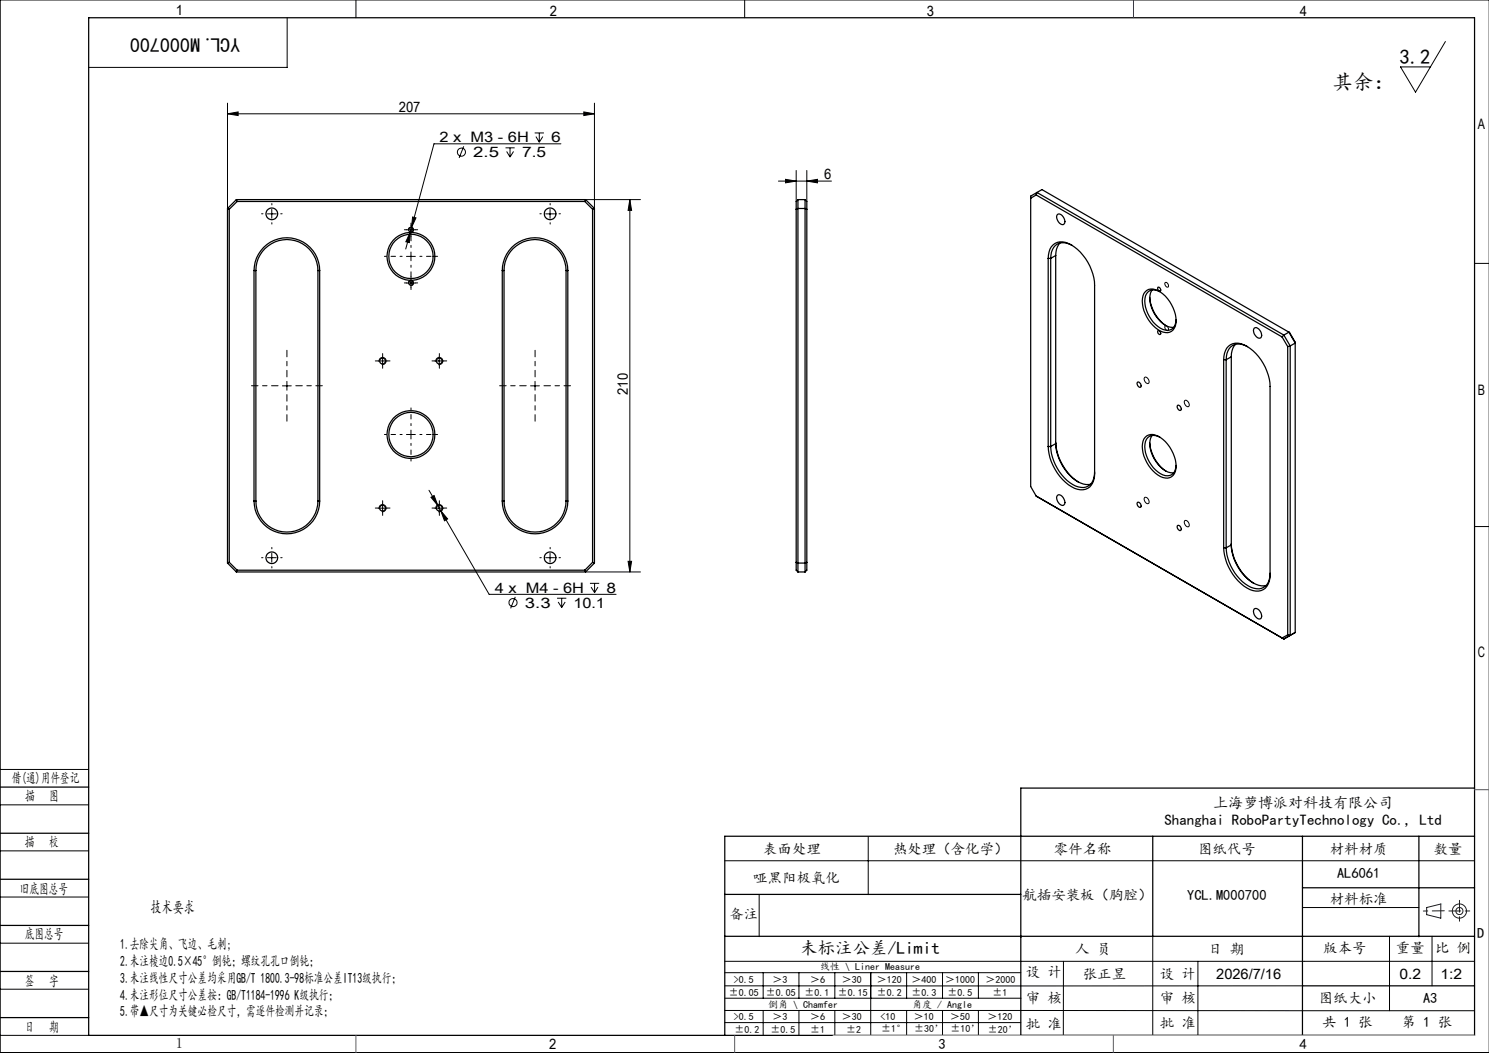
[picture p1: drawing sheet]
<svg xmlns="http://www.w3.org/2000/svg" width="420mm" height="297mm" viewBox="0 0 420 297" stroke-linecap="round" stroke-linejoin="round" font-family="sans-serif">
<g fill="none" stroke="#000" stroke-width=".28">
<path d="M100.4 0v5M210 0v5M420 0h-419.9v297h419.9M81 5v14h-56M407.7 11.7l-8.4 14.3-4.3-7.1h8.5M64.2 32.1l3-.5v1zM64.2 29.1v29.7M64.2 32.1h103.5M150.8 37.5h2.6M151.2 38.5l.9 1.6M152.1 37.5v2.6M153.1 38.5l-1 1.6"/>
<path d="M164.7 31.6l3 .5-3 .5zM167.7 29.1v29.7M76.7 59.1v2.5M130.8 41.3l-1.3 3.3M142.6 41.7h2.6M142.9 42.7l1 1.6M143.9 41.7v2.6M144.9 42.7l-1 1.6M155.2 59.1v2.5M158.2 40.6h-35.8l-6.3 23.6M165.2 56.3h15.5M177.7 56.3l.5 3h-1z"/>
<path d="M177.7 56.3v105M219.6 51.1h14.9M221.6 50.6l3 .5-3 .5zM224.6 48.1v8.7M227.6 51.1l3-.5v1zM227.6 48.1v8.7M75.4 60.3h2.5M114.7 64.8h2.5M114.7 79.8h2.5M114.7 72.3h2.5M115.2 65a.76 .76 0 0 1 .6-.9 .76 .76 0 0 1 .9 .8 .76 .76 0 0 1-1 .6M115.7 65.4l-.2 3-1-.2z"/>
<path d="M115.7 65.4l-1.3 4.8M115.9 63.6v2.5M115.9 71.1v2.5M115.9 78.6v2.5M116.1 64.2l-.4 1.2M116.4 61.2l.9 .3-1.2 2.7zM153.9 60.3h2.5M328.6 79.7a.78 .78 0 0 1 .8 .4 .78 .78 0 0 1 0 .9 .93 .93 0 0 1-.8-1.3zM415.9 74.3h4.1M115.2 80a.75 .75 0 0 1 .6-.9 .75 .75 0 0 1 .9 .8 .75 .75 0 0 1-1 .6M328.6 92a.79 .79 0 0 1 .9 .4 .79 .79 0 0 1-.1 .9 .95 .95 0 0 1-.8-1.3zM79.7 108.8h2.5"/>
<path d="M80.9 107.6v2.5M106.7 101.8h2.4M107 102.1a1 1 0 0 1 .8-1.3 1 1 0 0 1 1.1 1.1 1 1 0 0 1-1.2 .9M107.9 100.6v2.5M122.7 101.8h2.5M122.9 102.1a1.01 1.01 0 0 1 .9-1.3 1.01 1.01 0 0 1 1.1 1.1 1.01 1.01 0 0 1-1.3 .9M123.9 100.6v2.5M149.6 108.8h2.6M150.9 107.6v2.5M322.8 106.5a1.03 1.03 0 0 1 1.1 .5 1.03 1.03 0 0 1-.1 1.2 1.3 1.3 0 0 1-1-1.7zM334.2 113a1.03 1.03 0 0 1 1.1 .5 1.03 1.03 0 0 1-.2 1.2 1.3 1.3 0 0 1-.9-1.7zM114.7 122.6h2.5"/>
<path d="M115.9 121.3v2.5M121 138.3l2.5 4.3M75.4 157.3h2.5M76.7 156.1v2.5M106.7 143.3h2.4M107 143.6a.99 .99 0 0 1 .8-1.3 .99 .99 0 0 1 1.1 1.1 .99 .99 0 0 1-1.2 .9M107.9 142.1v2.5M121.6 140.3l.8-.5 1.1 2.8zM122.7 143.3h2.5M122.9 143.6a1 1 0 0 1 .9-1.3 1 1 0 0 1 1.1 1.1 1 1 0 0 1-1.3 .9M123.5 142.6l.8 1.4M123.9 142.1v2.5"/>
<path d="M124.3 144l2 2.4-.9 .5zM124.3 144l13.7 23.6h35.8M153.9 157.3h2.5M155.2 156.1v2.5M177.2 158.3h1l-.5 3zM322.8 140.4a1.03 1.03 0 0 1 1.1 .5 1.03 1.03 0 0 1-.1 1.2 1.3 1.3 0 0 1-1-1.7zM334.2 146.9a1.04 1.04 0 0 1 1 .5 1.04 1.04 0 0 1-.1 1.2 1.3 1.3 0 0 1-.9-1.7zM415.9 148.5h4.1M145.3 168.3l-1.3 3.3M157.1 168.7h2.6M157.4 169.8l1 1.5M158.4 168.7v2.6"/>
<path d="M159.4 169.8l-1 1.5M165.2 161.3h15.5M166.4 164.5h2.6M166.7 165.6l1 1.5M167.7 164.5v2.6M168.7 165.6l-1 1.5M0 217h25M0 227h25M0 240h25M244.9 236v16.3M0 253h25M204.4 242.8h211.5"/>
<path d="M214.1 252.4v11.8M367.4 256h32.8M0 266h25M0 279h25M204.4 271.1h211.5M204.4 278.1h163M204.4 274.4h83.5M215.3 274.4v7.1M225.4 274.4v7.1M235.5 274.4v7.1M245.6 274.4v17.6M255.7 274.4v7.1"/>
<path d="M265.9 274.4v7.1M276 274.4v7.1M300 271.1l-.1 21M325.2 264.1v27.9M337.9 271.1v20.9M391.9 264.1v21M403.9 264.1v14M0 292h25M204.4 285l211.5 .1M204.4 288.4h83.5M204.5 281.5h83.5M215.3 285v7"/>
<path d="M225.4 285v7M235.5 285v7M255.7 285v7M265.9 285v7M276 285v7M287.9 292h128"/>
<circle cx="130.2" cy="42.9" r="1.15"/>
<circle cx="144.7" cy="170" r="1.14"/>
</g>
<g fill="none" stroke="#191924" stroke-width=".28">
<path d="M402.4 256l4-1v4l-4-1z"/>
<circle cx="411.7" cy="257" r="1"/>
<circle cx="411.7" cy="257" r="2"/>
</g>
<g fill="none" stroke="#000" stroke-width=".35">
<path d="M25 5h390.9v287h-390.9zM64.2 58.8l.5 .2M64.2 58.8v100M64.7 59v99.6M66.7 56.3h98.5M66.7 56.3l.2 .5M66.7 56.3l-2.5 2.5M66.9 56.8h98.1M66.9 56.8l-2.2 2.2M165 56.8l2.1 2.2M165.2 56.3l-.2 .5M165.2 56.3l2.5 2.5"/>
<path d="M167.1 59v99.6M167.7 58.8l-.6 .2M167.7 58.8v100M224.6 59l.5-.2h2l.5 .2M225.1 56.3h2M225.1 56.3v105M225.1 56.3l-.5 .5v104l.5 .5M227.1 56.3v105M227.1 56.3l.5 .5v104l-.5 .5M292.3 55l-1.6 .9M292.3 55l69.3 40M292.5 54.3l-1.8 1v81.9l1.6 2.7"/>
<path d="M292.5 54.3l69.6 40.2M292.5 54.3l-.2 .7M292.5 54.3l1.4-.8 69.7 40.2M71.6 76.3a9.3 9.3 0 0 1 9.3-9.2 9.3 9.3 0 0 1 9.3 9.2M71.6 76.3v65M71.6 76.3h.6M72.2 76.3a8.7 8.7 0 0 1 8.7-8.7 8.7 8.7 0 0 1 8.8 8.7M72.2 76.3v65M89.7 76.3h.5M89.7 76.3v65M90.2 76.3v65M141.7 76.3a9.2 9.2 0 0 1 9.2-9.2 9.2 9.2 0 0 1 9.3 9.2"/>
<path d="M141.7 76.3v65M141.7 76.3h.5M142.2 76.3a8.7 8.7 0 0 1 8.7-8.7 8.7 8.7 0 0 1 8.8 8.7M142.2 76.3v65M159.7 76.3h.5M159.7 76.3v65M160.2 76.3v65M295.7 72.9a4 4 0 0 1 3.2-4.7 9 9 0 0 1 7.3 4.8l1.7 3.2a11.2 11.2 0 0 1 .9 4.2v53.1a3.9 3.9 0 0 1-4.1 4.6 10.4 10.4 0 0 1-7.1-5.7l-1.4-3.3-.5-3.2M295.7 72.9v53M295.7 72.9h.7M296.4 72.9v53M297.8 72.1l-1.4 .8"/>
<path d="M297.8 72.1v53M298.3 60.5a1.85 1.85 0 0 1 2 2.4 .98 .98 0 0 1-1 .4 .98 .98 0 0 1-.8-.8l-.2-.4a1.37 1.37 0 0 1 0-1.6zM298.9 68.6a4.9 4.9 0 0 0-1.1 3.5M302.4 69.2a3.6 3.6 0 0 0-3.8-.5 3.6 3.6 0 0 0-2.2 3.3v.9M323 82.3a3.1 3.1 0 0 1 4.3 .1 10 10 0 0 1 4.2 9.5 2.74 2.74 0 0 1-4.2 1.5 9.9 9.9 0 0 1-4.9-10zM324.3 83.9a10.6 10.6 0 0 0 4.6 8M325 81.8a7 7 0 0 0 1.1 7.5 5.7 5.7 0 0 0 5 3M326.6 81a.66 .66 0 0 1 .7 .4 .66 .66 0 0 1-.2 .7l-.5-.4zM326.6 93.3a.63 .63 0 0 1 .7 .3 .63 .63 0 0 1-.2 .8l-.5-.4zM327.1 82.3a2.66 2.66 0 0 0-3-.2 2.66 2.66 0 0 0-1.2 2.8 9.1 9.1 0 0 0 5.8 8.2 2.51 2.51 0 0 0 3-2.9M348.5 97.2a4.5 4.5 0 0 0-1.2 3.4M351.9 97.8a3.6 3.6 0 0 0-3.8-.5 3.6 3.6 0 0 0-2.2 3.2v1"/>
<path d="M353.8 92.6a1.57 1.57 0 0 1 2 1.5 .85 .85 0 0 1-.7 1.3 2.14 2.14 0 0 1-1.3-2.8zM361.6 95l1.6 2.8M362.1 94.5l-.5 .5M362.1 94.5l1.8 3.1M363.2 97.8v81.3M363.6 93.7l1.7 3.1-1.4 .8M363.6 93.7l-1.5 .8M363.6 93.7l1.7 2.8v81.9M363.9 97.6l-.7 .2M363.9 97.6v81.6M320.9 107.8a.97 .97 0 0 1 .8 1.4 .97 .97 0 0 1-.8-1.4zM332.2 114.3a.97 .97 0 0 1 .8 1.4 .97 .97 0 0 1-.8-1.4z"/>
<path d="M345.2 101.5a4 4 0 0 1 3.2-4.7 9 9 0 0 1 7.3 4.7l1.7 3.2a11.2 11.2 0 0 1 .8 4.3v53.1a3.9 3.9 0 0 1-4 4.6 10.4 10.4 0 0 1-7.1-5.7l-1.4-3.3-.5-3.2M345.2 101.5v53M345.2 101.5h.7M345.9 101.5v53M347.3 100.6l-1.4 .9M347.3 100.6v53.1M292.3 139.9l69.8 40.3M292.3 139.9l.2 .1M295.7 125.9h.7M296.4 125.9a12.9 12.9 0 0 0 7.8 11.4 3.4 3.4 0 0 0 4.5-3.3l.1-.9M297.8 125.1a13 13 0 0 0 7.8 11.4l2 .1M297.8 124.7a14.7 14.7 0 0 0 6.4 11.3"/>
<path d="M297.8 125.1l-1.4 .8M298.3 139.7a1.36 1.36 0 0 1 1.8 1.1 .98 .98 0 0 1 .3 1.1 .98 .98 0 0 1-.8 .7 2.14 2.14 0 0 1-1.3-2.9zM323 123.3a3.1 3.1 0 0 1 4.3 .1 10 10 0 0 1 4.2 9.6 2.74 2.74 0 0 1-4.2 1.4 9.9 9.9 0 0 1-4.9-9.9zM324.3 125a10.6 10.6 0 0 0 4.6 7.9M325 122.8a7 7 0 0 0 1.1 7.5 5.7 5.7 0 0 0 5 3M327.1 123.3a2.66 2.66 0 0 0-3-.2 2.66 2.66 0 0 0-1.2 2.8 9.2 9.2 0 0 0 5.8 8.3 2.55 2.55 0 0 0 3-2.9M64.2 158.8l2.5 2.5M64.7 158.6l2.2 2.2M64.7 158.6l-.5 .2M71.6 141.3a9.3 9.3 0 0 0 9.3 9.3 9.3 9.3 0 0 0 9.3-9.3M71.6 141.3h.6M72.2 141.3a8.7 8.7 0 0 0 8.7 8.8 8.7 8.7 0 0 0 8.8-8.8"/>
<path d="M89.7 141.3h.5M141.7 141.3a9.2 9.2 0 0 0 9.2 9.3 9.2 9.2 0 0 0 9.3-9.3M141.7 141.3h.5M142.2 141.3a8.7 8.7 0 0 0 8.7 8.8 8.7 8.7 0 0 0 8.8-8.8M159.7 141.3h.5M167.1 158.6l.6 .2M167.1 158.6l-2.1 2.2M167.7 158.8l-2.5 2.5M224.6 158.6l.5 .2h2l.5-.2M320.9 141.7a.82 .82 0 0 1 .8 .5 .82 .82 0 0 1-.2 .9l-.6-.5-.2-.5zM332.1 148.3a.78 .78 0 0 1 .9 .4 .78 .78 0 0 1-.2 1l-.6-.5zM345.2 154.5h.7"/>
<path d="M345.9 154.5a12.9 12.9 0 0 0 7.8 11.4 3.4 3.4 0 0 0 4.5-3.3v-.9M347.3 153.7a12.9 12.9 0 0 0 7.8 11.4l2 .1M347.3 153.3a14.6 14.6 0 0 0 6.4 11.2M347.3 153.7l-1.4 .8M66.7 161.3h98.5M66.9 160.8h98.1M66.9 160.8l-.2 .5M165 160.8l.2 .5M225.1 161.3h2M353.8 171.8a1.82 1.82 0 0 1 2 2.4 .98 .98 0 0 1-1 .4 .98 .98 0 0 1-.8-.8l-.2-.4a1.56 1.56 0 0 1 0-1.6zM363.2 179.1l-1.6 .8 .5 .3M363.2 179.1l.7 .1"/>
<path d="M363.9 179.2l-1.8 1M365.3 178.4l-1.4 .8M365.3 178.4l-3.2 1.8M0 222h25M0 235h25M325.2 235.9v28.2M367.4 235.9v56.1M400.2 235.9v28.3M415.9 235.9h-211.5v56.1M415.9 222.3h-128v69.7M0 248h25M204.4 252.3h83.5"/>
<path d="M367.4 250.4h48.5M0 261h25M0 274h25M204.4 264.1h211.5M367.4 278.1h48.5M0 287h25"/>
<circle cx="76.7" cy="60.3" r="1.65"/>
<circle cx="115.9" cy="64.8" r=".62"/>
<circle cx="115.9" cy="79.8" r=".62"/>
<circle cx="115.9" cy="72.3" r="6.8"/>
<circle cx="115.9" cy="72.3" r="6.2"/>
<circle cx="155.2" cy="60.3" r="1.65"/>
<circle cx="107.9" cy="101.8" r=".82"/>
<circle cx="123.9" cy="101.8" r=".82"/>
<circle cx="115.9" cy="122.6" r="6.7"/>
<circle cx="115.9" cy="122.6" r="6.2"/>
<circle cx="76.7" cy="157.3" r="1.64"/>
<circle cx="107.9" cy="143.3" r=".82"/>
<circle cx="123.9" cy="143.3" r=".82"/>
<circle cx="155.2" cy="157.3" r="1.64"/>
</g>
<path d="M407.4 256.9l-5.9 .1M408.7 256.9h6M411.7 253.9v6" fill="none" stroke="#191924" stroke-width=".28" stroke-dasharray="6.3 1.3 1.3 1.3" stroke-dashoffset="3"/>
<path d="M235 292h180.9" fill="none" stroke="#c0c0c0" stroke-width=".28"/>
<path d="M319.7 0v5M415.9 222.7h4.1M100.4 292v5M207.2 292v5M314 292v5" fill="none" stroke="#00f" stroke-width=".28"/>
<path d="M406.4 255h.1" fill="none" stroke="#0ff" stroke-width=".28"/>
<path d="M78.4 108.8h-7.5M80.9 106.3v-7.5M80.9 111.3v7.5M83.4 108.8h7.5M148.4 108.8h-7.5M150.9 106.3v-7.5M150.9 111.3v7.5M153.4 108.8h7.5" fill="none" stroke="#000" stroke-width=".28" stroke-dasharray="30.5 1.3 1.3 1.3" stroke-dashoffset="28.6"/>
<g fill="none" stroke="#000" stroke-width=".28" stroke-dasharray="30.5 1.3 1.3 1.3">
<path d="M76.7 57.8v-.4M155.2 57.8v-.4M74.2 60.3h-.4M76.7 62.8v.4M79.2 60.3h.4M114.7 64.8h-.6M114.7 79.8h-.6M115.9 63.5v-.6M115.9 66v.7M115.9 78.5v-.6M117.2 64.8h.6M117.2 79.8h.6"/>
<path d="M152.7 60.3h-.4M155.2 62.8v.4M157.7 60.3h.4M115.9 81v.7M106.7 101.8h-.8M107.9 100.5v-.8M107.9 103v.9M109.2 101.8h.8M122.7 101.8h-.8M123.9 100.5v-.8M123.9 103v.9M125.2 101.8h.8"/>
<path d="M74.2 157.3h-.4M76.7 154.8v-.4M76.7 159.8v.4M79.2 157.3h.4M106.7 143.3h-.8M107.9 142v-.8M107.9 144.5v.9M109.2 143.3h.8M122.7 143.3h-.8M123.9 142v-.8M123.9 144.5v.9M125.2 143.3h.8"/>
<path d="M152.7 157.3h-.4M155.2 154.8v-.4M155.2 159.8v.4M157.7 157.3h.4"/>
</g>
<path d="M113.4 72.3h-5M115.9 69.8v-5M115.9 74.8v5M118.4 72.3h5M113.4 122.5h-5M115.9 120v-5M115.9 125v5M118.4 122.5h5" fill="none" stroke="#000" stroke-width=".28" stroke-dasharray="30.5 1.3 1.3 1.3" stroke-dashoffset="29.9"/>
<g fill="#000">
<path d="M64.2 32.1l3-.5v1zM164.7 31.6l3 .5-3 .5z"/>
<path d="M177.7 56.3l.5 3h-1zM177.2 158.3h1l-.5 3z"/>
<path d="M115.7 65.4l-1.2 2.8 1 .2zM116.4 61.2l-.3 3 1.2-2.7zM121.6 140.3l1.9 2.3-1.1-2.8zM124.3 144l1.1 2.9 .9-.5zM221.6 50.6l3 .5-3 .5zM227.6 51.1l3-.5v1z"/>
</g>
<g font-size="5.8">
<text x="394.8" y="18">3.2</text>
<text x="375.9" y="25.2">其余：</text>
</g>
<text font-size="5.6" x="67.7" y="10.6" transform="rotate(-180 67.7 10.6)">YCL.M000700</text>
<text font-size="4.9" x="225.7" y="269">未标注公差/Limit</text>
<text font-size="4.7" x="42.5" y="257.5">技术要求</text>
<g font-size="4.2">
<text x="342.2" y="227.9">上海萝博派对科技有限公司</text>
<text x="328.5" y="232.8">Shanghai RoboPartyTechnology Co., Ltd</text>
</g>
<g font-size="4.1">
<text x="49.6" y="4.3">1</text>
<text x="155.1" y="4.6">2</text>
<text x="261.4" y="4.6">3</text>
<text x="366.6" y="4.6">4</text>
<text x="112.5" y="31.5">207</text>
<text x="124" y="40.2">2 x M3 - 6H</text>
<text x="155.5" y="40.2">6</text>
<text x="416.9" y="36.3">A</text>
<text x="133.5" y="44.4">2.5</text>
<text x="147.3" y="44.4">7.5</text>
<text x="232.5" y="50.5">6</text>
<text x="177.1" y="111.4" transform="rotate(-90 177.1 111.4)">210</text>
<text x="416.9" y="111.3">B</text>
<text x="139.6" y="167.2">4 x M4 - 6H</text>
<text x="171.1" y="167.2">8</text>
<text x="148.1" y="171.4">3.3</text>
<text x="161.7" y="171.4">10.1</text>
<text x="416.9" y="185.3">C</text>
<text x="3.3" y="220.9">借(通)用件登记</text>
<text x="7.1" y="226">描</text>
<text x="13.9" y="226">图</text>
<text x="7" y="238.9">描</text>
<text x="13.8" y="238.9">校</text>
<text x="215.3" y="240.8">表面处理</text>
<text x="251.9" y="240.8">热处理（含化学）</text>
<text x="297.3" y="240.8">零件名称</text>
<text x="337.9" y="240.8">图纸代号</text>
<text x="375.1" y="240.8">材料材质</text>
<text x="404.4" y="240.8">数量</text>
<text x="212.5" y="249">哑黑阳极氧化</text>
<text x="377.1" y="247.7">AL6061</text>
<text x="5.6" y="252">旧底图总号</text>
<text x="288.4" y="253.7">航插安装板（胸腔）</text>
<text x="334.9" y="253.7">YCL.M000700</text>
<text x="375.1" y="254.9">材料标准</text>
<text x="205.7" y="259.3">备注</text>
<text x="7" y="265">底图总号</text>
<text x="33.9" y="267.6">1.去除尖角、飞边、毛刺;</text>
<text x="303.3" y="269">人 员</text>
<text x="340.8" y="269">日 期</text>
<text x="373.2" y="268.7">版本号</text>
<text x="393.7" y="268.7">重量</text>
<text x="404.8" y="268.7">比 例</text>
<text x="416.7" y="264.6">D</text>
<text x="33.9" y="272.4">2.未注棱边0.5×45°倒钝；螺纹孔孔口倒钝；</text>
<text x="289.3" y="275.5">设 计</text>
<text x="7" y="278">签</text>
<text x="13.8" y="278">字</text>
<text x="33.9" y="277.2">3.未注线性尺寸公差均采用GB/T 1800.3-98标准公差IT13级执行；</text>
<text x="33.9" y="281.9">4.未注形位尺寸公差按：GB/T1184-1996 K级执行；</text>
<text x="305.4" y="276">张正昱</text>
<text x="327.2" y="276">设 计</text>
<text x="343.1" y="276">2026/7/16</text>
<text x="394.8" y="276">0.2</text>
<text x="406.3" y="276">1:2</text>
<text x="33.9" y="286.7">5.带▲尺寸为关键必检尺寸，需逐件检测并记录；</text>
<text x="289.3" y="283">审 核</text>
<text x="327.2" y="282.9">审 核</text>
<text x="372" y="283">图纸大小</text>
<text x="401.4" y="283">A3</text>
<text x="7" y="291">日</text>
<text x="13.8" y="291">期</text>
<text x="289.3" y="290.1">批 准</text>
<text x="327.2" y="290">批 准</text>
<text x="373" y="289.8">共 1 张</text>
<text x="395.4" y="289.8">第 1 张</text>
<text x="49.6" y="295.6">1</text>
<text x="154.9" y="296">2</text>
<text x="264.7" y="296">3</text>
<text x="366.6" y="296">4</text>
</g>
<g font-size="2.8">
<text x="231.3" y="273.6">线性 \ Liner Measure</text>
<text x="205.6" y="280.8">±0.05</text>
<text x="207" y="277.2">&gt;0.5</text>
<text x="216" y="280.8">±0.05</text>
<text x="217.9" y="277.2">＞3</text>
<text x="227" y="280.8">±0.1</text>
<text x="228.5" y="277.2">＞6</text>
<text x="236.3" y="280.8">±0.15</text>
<text x="237.5" y="277.2">＞30</text>
<text x="247.4" y="277.2">＞120</text>
<text x="247.4" y="280.8">±0.2</text>
<text x="257.1" y="277.2">＞400</text>
<text x="257.1" y="280.8">±0.3</text>
<text x="266.6" y="277.2">＞1000</text>
<text x="267.3" y="280.8">±0.5</text>
<text x="278" y="277.2">＞2000</text>
<text x="279.9" y="280.8">±1</text>
<text x="207" y="287.8">&gt;0.5</text>
<text x="216.6" y="284.3">倒角 \ Chamfer</text>
<text x="217.9" y="287.8">＞3</text>
<text x="228.5" y="287.8">＞6</text>
<text x="237.5" y="287.8">＞30</text>
<text x="248.4" y="287.8">&lt;10</text>
<text x="257.3" y="284.3">角度 / Angle</text>
<text x="257.8" y="287.8">＞10</text>
<text x="268" y="287.8">＞50</text>
<text x="278.5" y="287.8">＞120</text>
<text x="207.1" y="291.3">±0.2</text>
<text x="217.3" y="291.3">±0.5</text>
<text x="228.5" y="291.3">±1</text>
<text x="238.7" y="291.3">±2</text>
<text x="248.6" y="291.1">±1°</text>
<text x="257.8" y="291.1">±30’</text>
<text x="268.1" y="291.1">±10’</text>
<text x="278.6" y="291.2">±20’</text>
</g>
</svg>
